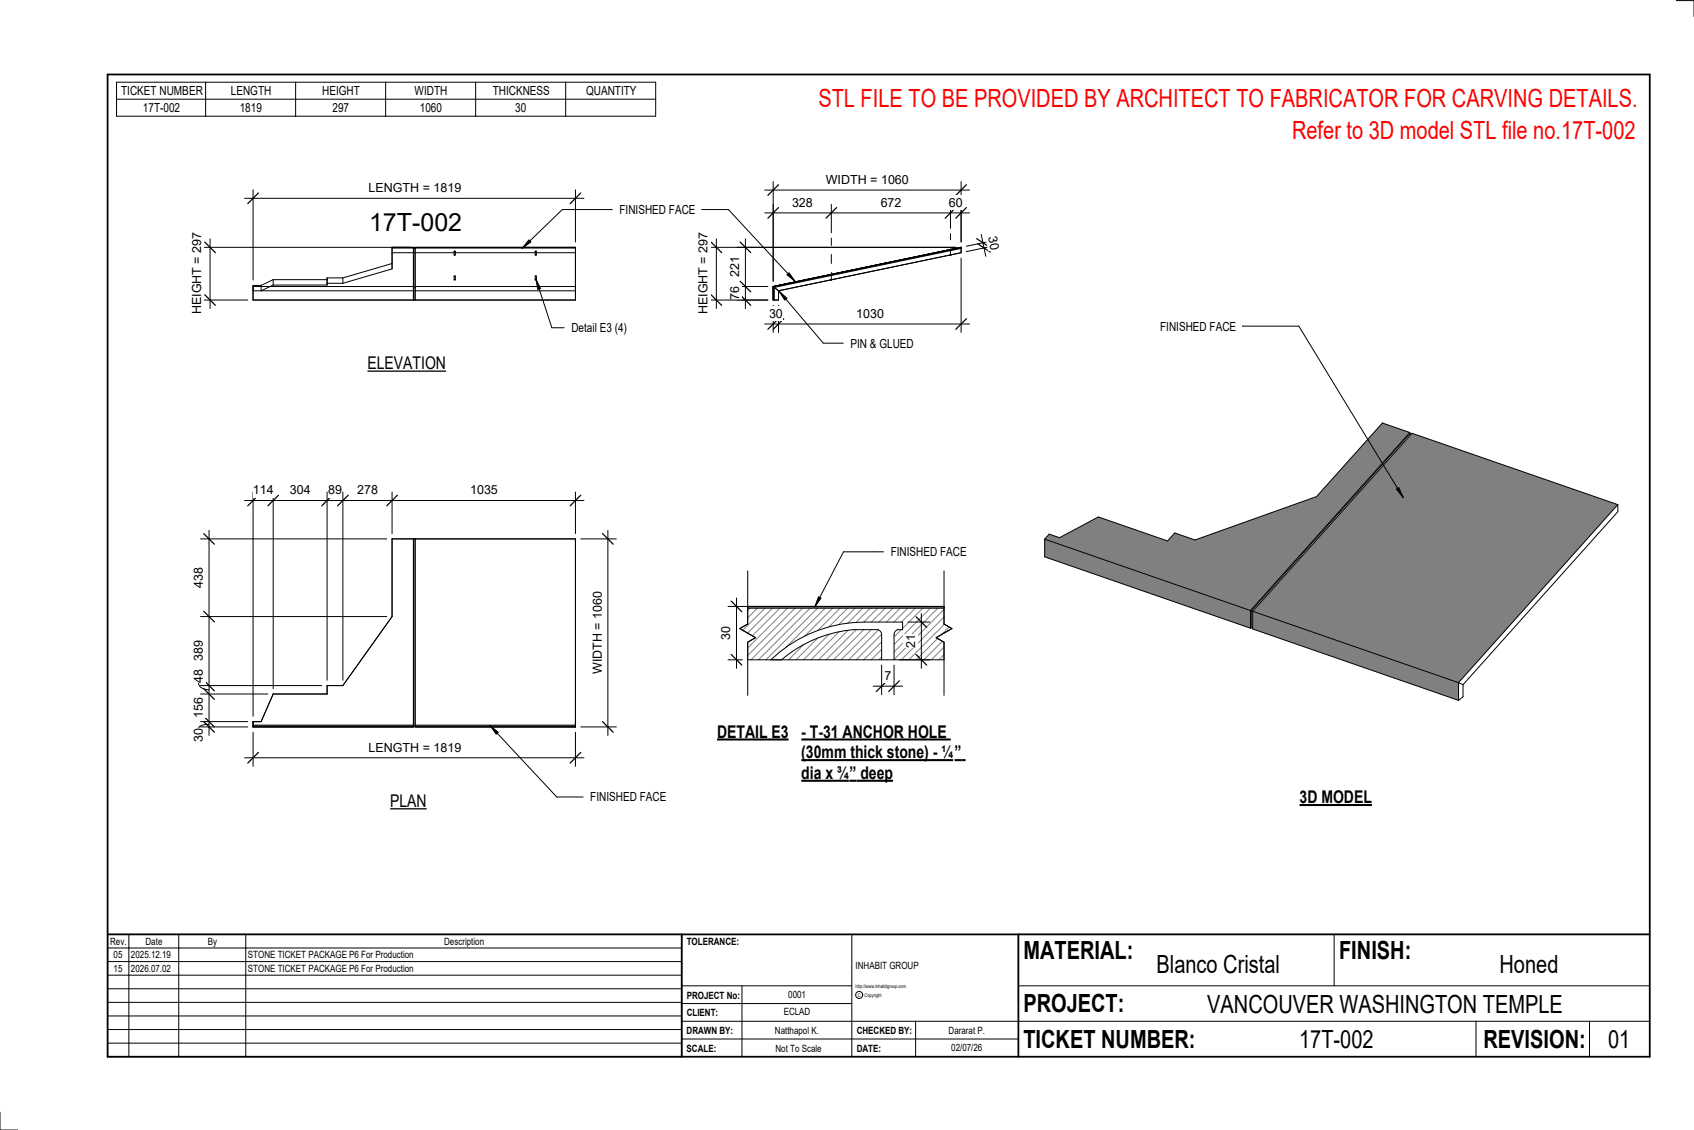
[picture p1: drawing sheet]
<svg xmlns="http://www.w3.org/2000/svg" width="914mm" height="610mm" viewBox="0 0 914 610" stroke-linecap="round" stroke-linejoin="round" font-family="sans-serif">
<path d="M417 155l102-22v1l-101 21v7h-1z" fill="#7c7c7c"/>
<g fill="none" stroke="#000" stroke-width=".54">
<path d="M212 136h99M212 134h99M223 134v28M223 134h1M224 134v28M245 136v2M245 138h1zM245 136h1zM246 136v2M289 136v2M289 138h1zM289 136h1z"/>
<path d="M290 136v2M449 128v4M449 137v5M513 126v3M513 134v4M513 137v1M519 134l-101 21v7M137 157h174M137 155h86M147 151h30M147 151l-6 3M147 154l-6 3v-3"/>
<path d="M147 151v3M177 153h8M185 153l27-8v-12h99v29h-174v-8h4M185 150h-8v4h-30M185 150v3M212 142l-27 8M223 155h1M224 155h87M245 149v2M245 151h1zM245 149h.1M246 149v2"/>
<path d="M289 149v2M289 151h1zM289 149h.1M290 149v2M417 155l3 2M417 155v7h3v-5M417 155l102-22v3l-99 21M449 147v4M449 151h-1"/>
</g>
<path d="M212 134h99" fill="none" stroke="#7c7c7c" stroke-width=".54"/>
<g fill="#7c7c7c">
<path d="M137 391h86v1h-86z"/>
<path d="M224 391h87v1h-87z"/>
</g>
<path d="M223 291v101h-86v-3h4l6-15h30v-4h8l27-37v-42h99v101h-87v-101M137 391h86M223 392h1M224 391h87" fill="none" stroke="#000" stroke-width=".54"/>
<g fill="#808080">
<path d="M762 234l-86 96 111 38 86-96zM566 288l-2 3 111 38 86-96-15-5-35 40-66 23-11-3-4 4-37-13-21 11z"/>
<path d="M676 330v9l111 39v-10zM564 291v9l111 39v-10z"/>
</g>
<g fill="none" stroke="#000" stroke-width=".54">
<path d="M761 233l-15-5-35 40-66 23-11-3-4 4-37-13-21 11-6-2-2 3M761 233l-86 96M761 234l-86 96M761 233v1M761 234h1M873 272v4l-83 93M873 272l-86 96M873 272l-111-38-86 96v9l111 39M564 291v9l111 39M564 291l111 38M675 329v10M675 330l112 38"/>
<path d="M675 339h1M675 339h.1M675 330v9M787 368l3 1M787 368v10M790 369v7l-3 2"/>
</g>
<path d="M404 328v9l-5 2 9 5-4 2v10h12a73 73 0 0 1 51-20h20v4h-2l-2 2v14h27v-10l-5-2 9-5-4-2v-9zM422 356h54v-14l-1-2a67 67 0 0 0-33 4 69 69 0 0 0-20 12z" fill="#fff"/>
<path d="M404 327h106v1h-106z" fill="#7c7c7c"/>
<g fill="none" stroke="#808080" stroke-width=".54">
<path d="M405 328l-1 1M409 328l-5 5M413 328l-12 12M417 328l-13 14M421 328l-15 15M425 328l-21 22M429 328l-25 26M433 328l-28 28M437 328l-28 28M441 328l-28 28M445 328l-21 21M449 328l-15 15"/>
<path d="M453 328l-12 12M458 328l-11 10M462 328l-9 9M462 340l-16 16M466 328l-8 8M466 340l-16 16M470 328l-8 8M470 340l-16 16M474 328l-8 8M474 340l-16 16M478 328l-8 8M482 328l-8 8"/>
<path d="M486 328l-8 8M487 340l-4 4M490 328l-7 8M494 328l-7 8M498 328l-11 11M502 328l-19 20M506 328l-23 24M510 329l-27 27M510 333l-24 23M510 337l-19 19M512 338l-4 4M434 348l-8 8"/>
<path d="M441 344l-11 12M448 342l-14 14M453 341l-15 15M458 340l-16 16M476 342l-14 14M476 346l-10 10M476 350l-6 6M476 354l-2 2M506 344l-11 12M509 346l-10 10M510 349l-7 7M510 353l-3 3"/>
</g>
<path d="M417 98v54M519 98v33M413 103h110M404 327h106v10l4 2-9 5 5 2v10h-106v-10l4-2-9-5 5-2zM404 328h106M416 356a73 73 0 0 1 51-20h20v4h-2l-2 2v14M422 356a70 70 0 0 1 52-16h1l1 2v14" fill="none" stroke="#000" stroke-width=".54"/>
<path d="M420 100l-6 5M522 100l-6 5" fill="none" stroke="#000" stroke-width=".67"/>
<path d="M446 93h44v8h-44z" fill="#fff"/>
<path d="M519 139v40M413 175h110M417 165v14M420 165v14" fill="none" stroke="#000" stroke-width=".54"/>
<path d="M420 172l-6 6M423 172l-6 6M522 172l-6 6" fill="none" stroke="#000" stroke-width=".67"/>
<g fill="#fff">
<path d="M415 165h7v8h-7z"/>
<path d="M462 165h15v8h-15z"/>
</g>
<path d="M398 133h118M402 129v37M398 155h16M398 162h16" fill="none" stroke="#000" stroke-width=".54"/>
<path d="M399 131l6 5M399 152l6 5M399 159l6 6" fill="none" stroke="#000" stroke-width=".67"/>
<g fill="#fff">
<path d="M393 155h8v7h-8z"/>
<path d="M393 139h8v11h-8z"/>
</g>
<path d="M530 126l2 12M535 130l-13 3M536 133l-14 3" fill="none" stroke="#000" stroke-width=".54"/>
<path d="M527 129l7 4M528 132l7 4" fill="none" stroke="#000" stroke-width=".67"/>
<path d="M532 128l7-1 2 7-8 2z" fill="#fff"/>
<path d="M382 133h134M387 129v37M382 162h32" fill="none" stroke="#000" stroke-width=".54"/>
<path d="M384 131l6 5M384 159l6 6" fill="none" stroke="#000" stroke-width=".67"/>
<path d="M376 126h7v44h-7z" fill="#fff"/>
<path d="M413 115h110M417 110v42M449 110v16M513 110v13M519 110v21" fill="none" stroke="#000" stroke-width=".54"/>
<path d="M420 112l-6 6M452 112l-6 6M516 112l-6 6M522 112l-6 6" fill="none" stroke="#000" stroke-width=".67"/>
<g fill="#fff">
<path d="M428 105h11v8h-11z"/>
<path d="M475 105h11v8h-11z"/>
<path d="M512 105h8v8h-8z"/>
</g>
<path d="M420 157l5 4-1 1z" fill="#000"/>
<path d="M420 157l5 4-1 1zM420 157l24 28h11" fill="none" stroke="#000" stroke-width=".54"/>
<g fill="#fff">
<path d="M459 181h34v8h-34z"/>
<path d="M199 113h51v15h-51z"/>
</g>
<path d="M132 107h183M137 102v49M311 102v29" fill="none" stroke="#000" stroke-width=".54"/>
<path d="M139 104l-5 6M313 104l-5 6" fill="none" stroke="#000" stroke-width=".67"/>
<path d="M199 98h49v7h-49z" fill="#fff"/>
<path d="M109 133h112M113 129v37M109 162h25" fill="none" stroke="#000" stroke-width=".54"/>
<path d="M111 131l5 5M111 159l5 6" fill="none" stroke="#000" stroke-width=".67"/>
<path d="M103 126h7v44h-7z" fill="#fff"/>
<path d="M289 150l3 6h-2z" fill="#000"/>
<path d="M289 150l3 6h-2zM289 150l9 27h7" fill="none" stroke="#000" stroke-width=".54"/>
<path d="M308 173h30v8h-30z" fill="#fff"/>
<path d="M313 291h20M328 286v111M313 392h20" fill="none" stroke="#000" stroke-width=".54"/>
<path d="M325 288l6 6M325 389l6 6" fill="none" stroke="#000" stroke-width=".67"/>
<path d="M319 319h7v45h-7z" fill="#fff"/>
<path d="M137 395v18M311 395v18M132 409h183" fill="none" stroke="#000" stroke-width=".54"/>
<path d="M139 406l-5 6M313 406l-5 6" fill="none" stroke="#000" stroke-width=".67"/>
<path d="M199 399h49v8h-49z" fill="#fff"/>
<path d="M132 270h183M137 265v121M147 265v107M177 265v102M185 265v102M212 265v23M311 265v23" fill="none" stroke="#000" stroke-width=".54"/>
<path d="M139 267l-5 6M150 267l-5 6M179 267l-5 6M188 267l-6 6M215 267l-6 6M313 267l-5 6" fill="none" stroke="#000" stroke-width=".67"/>
<g fill="#fff">
<path d="M254 261h14v7h-14z"/>
<path d="M193 261h11v7h-11z"/>
<path d="M177 261h7v7h-7z"/>
<path d="M156 261h12v7h-12z"/>
<path d="M137 261h11v7h-11z"/>
</g>
<path d="M108 291h101M113 286v111M108 333h101M107 369l1 2 5 1M108 374h37M108 370h66M108 392h26M108 389h26M113 391h-4l-2 2" fill="none" stroke="#000" stroke-width=".54"/>
<path d="M110 288l6 6M110 330l6 5M110 372l6 5M110 367l6 6M110 389l6 6M110 386l6 6" fill="none" stroke="#000" stroke-width=".67"/>
<g fill="#fff">
<path d="M103 306h8v11h-8z"/>
<path d="M103 346h8v11h-8z"/>
<path d="M103 361h8v8h-8z"/>
<path d="M103 376h8v11h-8z"/>
<path d="M103 393h8v7h-8z"/>
</g>
<path d="M477 298h-22l-15 29M404 308v29l-5 2 9 5-4 2v29M510 308v29l4 2-9 5 5 2v29M442 322l1 1-3 4z" fill="none" stroke="#000" stroke-width=".54"/>
<path d="M442 322l1 1-3 4z" fill="#000"/>
<path d="M481 294h40v8h-40z" fill="#fff"/>
<path d="M393 327h53M398 323v38M393 356h8" fill="none" stroke="#000" stroke-width=".54"/>
<path d="M395 324l5 6M395 353l5 6" fill="none" stroke="#000" stroke-width=".67"/>
<path d="M388 338h8v7h-8z" fill="#fff"/>
<path d="M490 336h12M497 331v30M485 356h17" fill="none" stroke="#000" stroke-width=".54"/>
<path d="M494 333l6 5M494 353l6 6" fill="none" stroke="#000" stroke-width=".67"/>
<path d="M488 342h8v7h-8z" fill="#fff"/>
<path d="M476 359v16M483 359v16M471 370h16" fill="none" stroke="#000" stroke-width=".54"/>
<path d="M479 367l-6 6M485 367l-5 6" fill="none" stroke="#000" stroke-width=".67"/>
<g fill="#fff">
<path d="M477 361h4v7h-4z"/>
<path d="M387 389h39v11h-39z"/>
</g>
<path d="M387 399h39" fill="none" stroke="#000" stroke-width="1.1" stroke-linecap="butt"/>
<g fill="#fff">
<path d="M433 389h80v11h-80z"/>
<path d="M433 400h82v11h-82z"/>
<path d="M515 400h4v11h-4z"/>
<path d="M519 400h2v11h-2z"/>
<path d="M433 411h25v11h-25z"/>
<path d="M458 411h4v11h-4z"/>
<path d="M462 411h20v11h-20z"/>
</g>
<path d="M433 399h80M433 410h81M515 410h6M433 421h25M458 421h24" fill="none" stroke="#000" stroke-width="1.1" stroke-linecap="butt"/>
<g fill="none" stroke="#000" stroke-width=".54">
<path d="M905 0h9v9M460 504v66M720 504v28M891 504h-341v37M368 532h92M401 532v38M550 532h341M368 551h523M368 541h92M494 551v19M797 551v19M858 551v19"/>
<path d="M368 561h182M0 600v10h10"/>
<circle cx="464" cy="537" r="1.9"/>
</g>
<path d="M58 40h833v530h-833zM58 504h833M368 504v66M550 504v66" fill="none" stroke="#000" stroke-width=".96"/>
<g fill="#fff">
<path d="M652 534h192v15h-192z"/>
<path d="M513 562h17v6h-17z"/>
<path d="M425 533h10v6h-10z"/>
<path d="M423 543h15v6h-15z"/>
<path d="M418 553h24v6h-24z"/>
<path d="M624 513h68v15h-68z"/>
<path d="M809 513h33v15h-33z"/>
<path d="M512 553h20v6h-20z"/>
<path d="M701 553h41v15h-41z"/>
<path d="M442 45h443v16h-443z"/>
<path d="M868 553h12v15h-12z"/>
<path d="M61 512h5v6h-5z"/>
<path d="M61 520h5v6h-5z"/>
</g>
<path d="M63 44h291v19h-291zM63 54h291M111 44v19M160 44v19M208 44v19M257 44v19M305 44v19" fill="none" stroke="#000" stroke-width=".54"/>
<path d="M198 191h43v10h-43z" fill="#fff"/>
<path d="M198 200h43" fill="none" stroke="#000" stroke-width=".69" stroke-linecap="butt"/>
<path d="M211 427h19v10h-19z" fill="#fff"/>
<path d="M211 436h19" fill="none" stroke="#000" stroke-width=".69" stroke-linecap="butt"/>
<path d="M58 504h310v66h-310zM58 519h310M58 511h310M70 504v66M96 504v66M133 504v66M58 533h310M58 526h310M58 555h310M58 548h310M58 541h310M58 563h310" fill="none" stroke="#000" stroke-width=".54"/>
<g fill="#fff">
<path d="M697 63h188v15h-188z"/>
<path d="M701 424h40v12h-40z"/>
</g>
<path d="M701 434h40" fill="none" stroke="#000" stroke-width="1.1" stroke-linecap="butt"/>
<path d="M671 176h30l56 92M754 264l1-1 2 5z" fill="none" stroke="#000" stroke-width=".54"/>
<path d="M754 264l1-1 2 5z" fill="#000"/>
<path d="M626 172h41v8h-41z" fill="#fff"/>
<path d="M330 113h-26l-22 21M379 113h14l36 39M285 129l2 2-5 3zM425 148l1-1 3 5z" fill="none" stroke="#000" stroke-width=".54"/>
<path d="M285 129l2 2-5 3zM425 148l1-1 3 5z" fill="#000"/>
<path d="M334 109h41v8h-41z" fill="#fff"/>
<path d="M264 391l5 4-1 1z" fill="#000"/>
<path d="M264 391l5 4-1 1zM264 391l37 39h14" fill="none" stroke="#000" stroke-width=".54"/>
<path d="M319 426h40v8h-40z" fill="#fff"/>
<g font-size="13.5" fill="#f00">
<text x="442" y="58">STL FILE TO BE PROVIDED BY ARCHITECT TO FABRICATOR FOR CARVING DETAILS.</text>
<text x="697" y="75">Refer to 3D model STL file no.17T-002</text>
</g>
<g font-size="13.5">
<text x="199" y="125">17T-002</text>
<text x="552" y="517">MATERIAL:</text>
<text x="723" y="517">FINISH:</text>
<text x="624" y="525">Blanco Cristal</text>
<text x="809" y="525">Honed</text>
<text x="552" y="546">PROJECT:</text>
<text x="652" y="546">VANCOUVER WASHINGTON TEMPLE</text>
<text x="552" y="565">TICKET NUMBER:</text>
<text x="701" y="565">17T-002</text>
<text x="801" y="565">REVISION:</text>
<text x="868" y="565">01</text>
</g>
<g font-size="9.4">
<text x="198" y="199">ELEVATION</text>
<text x="387" y="398">DETAIL E3</text>
<text x="433" y="398">- T-31 ANCHOR HOLE</text>
<text x="433" y="409">(30mm thick stone) - ¼</text>
<text x="515" y="409">”</text>
<text x="433" y="420">dia x ¾</text>
<text x="458" y="420">”</text>
<text x="464" y="420">deep</text>
<text x="211" y="435">PLAN</text>
<text x="701" y="433">3D MODEL</text>
</g>
<g font-size="6.7">
<text x="65" y="51">TICKET NUMBER</text>
<text x="125" y="51">LENGTH</text>
<text x="174" y="51">HEIGHT</text>
<text x="224" y="51">WIDTH</text>
<text x="266" y="51">THICKNESS</text>
<text x="316" y="51">QUANTITY</text>
<text x="77" y="60">17T-002</text>
<text x="129" y="60">1819</text>
<text x="179" y="60">297</text>
<text x="227" y="60">1060</text>
<text x="278" y="60">30</text>
<text x="446" y="99">WIDTH = 1060</text>
<text x="199" y="104">LENGTH = 1819</text>
<text x="428" y="112">328</text>
<text x="475" y="112">672</text>
<text x="512" y="112">60</text>
<text x="334" y="115">FINISHED FACE</text>
<text x="533" y="128" transform="rotate(78 533 128)">30</text>
<text x="399" y="150" transform="rotate(-90 399 150)">221</text>
<text x="399" y="162" transform="rotate(-90 399 162)">76</text>
<text x="109" y="170" transform="rotate(-90 109 170)">HEIGHT = 297</text>
<text x="382" y="170" transform="rotate(-90 382 170)">HEIGHT = 297</text>
<text x="415" y="171">30</text>
<text x="462" y="171">1030</text>
<text x="308" y="179">Detail E3 (4)</text>
<text x="626" y="178">FINISHED FACE</text>
<text x="459" y="188">PIN &amp; GLUED</text>
<text x="137" y="267">114</text>
<text x="156" y="267">304</text>
<text x="177" y="267">89</text>
<text x="193" y="267">278</text>
<text x="254" y="267">1035</text>
<text x="481" y="300">FINISHED FACE</text>
<text x="109" y="317" transform="rotate(-90 109 317)">438</text>
<text x="394" y="345" transform="rotate(-90 394 345)">30</text>
<text x="494" y="349" transform="rotate(-90 494 349)">21</text>
<text x="109" y="357" transform="rotate(-90 109 357)">389</text>
<text x="325" y="364" transform="rotate(-90 325 364)">WIDTH = 1060</text>
<text x="109" y="369" transform="rotate(-90 109 369)">48</text>
<text x="477" y="367">7</text>
<text x="109" y="387" transform="rotate(-90 109 387)">156</text>
<text x="109" y="400" transform="rotate(-90 109 400)">30</text>
<text x="199" y="405">LENGTH = 1819</text>
<text x="319" y="432">FINISHED FACE</text>
</g>
<g font-size="5.4">
<text x="59" y="510">Rev.</text>
<text x="79" y="510">Date</text>
<text x="112" y="510">By</text>
<text x="240" y="510">Description</text>
<text x="371" y="510">TOLERANCE:</text>
<text x="61" y="517">05</text>
<text x="71" y="517">2025.12.19</text>
<text x="134" y="517">STONE TICKET PACKAGE P6 For Production</text>
<text x="61" y="525">15</text>
<text x="71" y="524">2026.07.02</text>
<text x="134" y="524">STONE TICKET PACKAGE P6 For Production</text>
<text x="462" y="523">INHABIT GROUP</text>
<text x="371" y="539">PROJECT No:</text>
<text x="425" y="538">0001</text>
<text x="371" y="548">CLIENT:</text>
<text x="423" y="548">ECLAD</text>
<text x="371" y="558">DRAWN BY:</text>
<text x="418" y="558">Natthapol K.</text>
<text x="462" y="558">CHECKED BY:</text>
<text x="512" y="558">Dararat P.</text>
<text x="371" y="567">SCALE:</text>
<text x="419" y="567">Not To Scale</text>
<text x="462" y="567">DATE:</text>
<text x="513" y="567">02/07/26</text>
</g>
<g font-size="2.7">
<text x="462" y="533">http://www.inhabitgroup.com</text>
<text x="463" y="538">C</text>
<text x="467" y="538">Copyright</text>
</g>
</svg>
